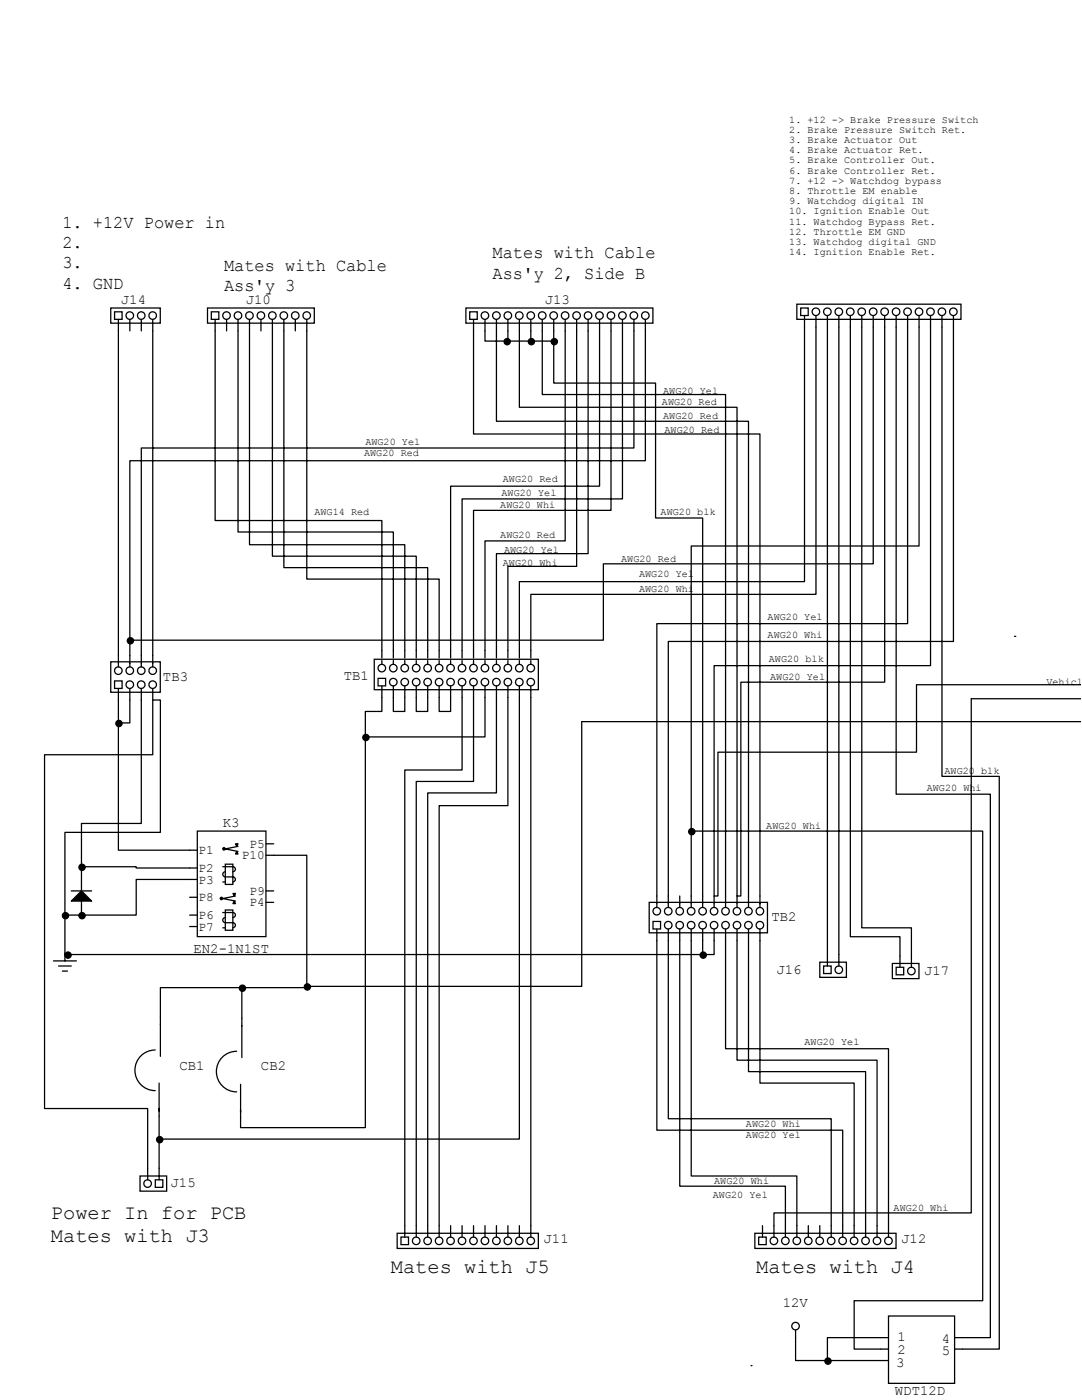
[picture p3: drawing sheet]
<svg xmlns="http://www.w3.org/2000/svg" width="216mm" height="279mm" viewBox="0 0 216 279" stroke-linecap="round" stroke-linejoin="round" font-family="sans-serif">
<path d="M158.7 265.4v1.6" fill="none" stroke="#000" stroke-width=".25"/>
<circle cx="158.7" cy="264.7" r=".76" fill="#fff" stroke="#000" stroke-width=".25"/>
<path d="M10.7 191.8h4.5M11.7 192.8h2.5M12.4 193.8h1.1M13 190.2v1.6" fill="none" stroke="#000" stroke-width=".25"/>
<g fill="#fff" stroke="#000" stroke-width=".25">
<path d="M178.1 192.3h5.3v3h-5.3z" fill-rule="evenodd"/>
<path d="M178.8 193h1.5v1.5h-1.5z" fill-rule="evenodd"/>
<circle cx="181.8" cy="193.8" r=".76"/>
</g>
<path d="M179.6 190.8v2.2M181.9 190.8v2.2" fill="none" stroke="#000" stroke-width=".25"/>
<g fill="#fff" stroke="#000" stroke-width=".25">
<path d="M163.6 192h5.3v3.1h-5.3z" fill-rule="evenodd"/>
<path d="M164.3 192.8h1.5v1.5h-1.5z" fill-rule="evenodd"/>
<circle cx="167.4" cy="193.5" r=".76"/>
</g>
<path d="M165.1 190.5v2.3M167.4 190.5v2.3" fill="none" stroke="#000" stroke-width=".25"/>
<g fill="#fff" stroke="#000" stroke-width=".25">
<path d="M129.5 180.1h23.6v6.1h-23.6z" fill-rule="evenodd"/>
<path d="M130.3 183.9h1.5v1.5h-1.5z" fill-rule="evenodd"/>
<circle cx="133.3" cy="184.6" r=".76"/>
<circle cx="135.6" cy="184.6" r=".76"/>
<circle cx="137.9" cy="184.6" r=".76"/>
<circle cx="140.2" cy="184.6" r=".76"/>
<circle cx="142.5" cy="184.6" r=".76"/>
<circle cx="144.8" cy="184.6" r=".76"/>
<circle cx="147.1" cy="184.6" r=".76"/>
<circle cx="147.1" cy="181.9" r=".76"/>
<circle cx="144.8" cy="181.9" r=".76"/>
<circle cx="142.5" cy="181.9" r=".76"/>
<circle cx="140.2" cy="181.9" r=".76"/>
<circle cx="137.9" cy="181.9" r=".76"/>
<circle cx="135.6" cy="181.9" r=".76"/>
<circle cx="133.3" cy="181.9" r=".76"/>
<circle cx="131" cy="181.9" r=".76"/>
</g>
<g fill="none" stroke="#000" stroke-width=".25">
<path d="M131.1 180.3v.8M131.1 185.4v.8M133.3 180.3v.8M133.3 185.4v.8M135.6 180.3v.8M135.6 185.4v.8M137.9 180.3v.8M137.9 185.4v.8M140.2 180.3v.8M140.2 185.4v.8M142.5 180.3v.8M142.5 185.4v.8"/>
<path d="M144.8 180.3v.8M144.8 185.4v.8M147.1 180.3v.8M147.1 185.4v.8"/>
</g>
<g fill="#fff" stroke="#000" stroke-width=".25">
<circle cx="149.3" cy="184.6" r=".76"/>
<circle cx="151.6" cy="184.6" r=".76"/>
<circle cx="151.6" cy="181.9" r=".76"/>
<circle cx="149.3" cy="181.9" r=".76"/>
</g>
<g fill="none" stroke="#000" stroke-width=".25">
<path d="M131.1 178.8v1.5M133.3 178.8v1.5M135.6 178.8v1.5M137.9 178.8v1.5M140.2 178.8v1.5M142.5 178.8v1.5M144.8 178.8v1.5M147.1 178.8v1.5M149.4 178.8v2.3M151.6 178.8v2.3M131.1 186.2v1.5M133.3 186.2v1.5"/>
<path d="M135.6 186.2v1.5M137.9 186.2v1.5M140.2 186.2v1.5M142.5 186.2v1.5M144.8 186.2v1.5M147.1 186.2v1.5M149.4 185.4v2.3M151.6 185.4v2.3"/>
</g>
<g fill="#fff" stroke="#000" stroke-width=".25">
<path d="M27.9 234.7h5.4v3h-5.4z" fill-rule="evenodd"/>
<path d="M31 235.5h1.5v1.5h-1.5z" fill-rule="evenodd"/>
<circle cx="29.4" cy="236.2" r=".76"/>
</g>
<path d="M14.2 177.8h4.1M16.3 176.3v1.5M16.3 179.8v1.6M47.2 209.8a4.1 4.1 0 0 0-4 4.1 4.1 4.1 0 0 0 4 4M48 216.4v6.6M48.3 203.2v7.9M29.5 233.2v2.3M31.7 233.2v2.3" fill="none" stroke="#000" stroke-width=".25"/>
<path d="M16.3 177.8l2 2h-4.1z" fill-rule="evenodd" fill="#000" stroke="#000" stroke-width=".25"/>
<g fill="#fff" stroke="#000" stroke-width=".25">
<path d="M22.1 132.1h9.9v6.1h-9.9z" fill-rule="evenodd"/>
<path d="M22.9 135.9h1.5v1.5h-1.5z" fill-rule="evenodd"/>
<circle cx="25.9" cy="136.6" r=".76"/>
<circle cx="28.2" cy="136.6" r=".76"/>
<circle cx="30.5" cy="136.6" r=".76"/>
</g>
<path d="M23.6 137.4v.8M25.9 137.4v.8M28.2 137.4v.8M30.5 137.4v.8" fill="none" stroke="#000" stroke-width=".25"/>
<g fill="#fff" stroke="#000" stroke-width=".25">
<circle cx="30.5" cy="133.8" r=".76"/>
<circle cx="28.2" cy="133.8" r=".76"/>
<circle cx="25.9" cy="133.8" r=".76"/>
<circle cx="23.6" cy="133.8" r=".76"/>
</g>
<path d="M23.6 130.8v2.3M23.6 138.2v1.5M25.9 130.8v2.3M25.9 138.2v1.5M28.2 130.8v2.3M28.2 138.2v1.5M30.5 130.8v2.3M30.5 138.2v1.5" fill="none" stroke="#000" stroke-width=".25"/>
<g fill="#fff" stroke="#000" stroke-width=".25">
<path d="M159 60.7h32.7v3h-32.7z" fill-rule="evenodd"/>
<path d="M159.8 61.5h1.5v1.5h-1.5z" fill-rule="evenodd"/>
<circle cx="162.8" cy="62.2" r=".76"/>
<circle cx="165.1" cy="62.2" r=".76"/>
<circle cx="167.4" cy="62.2" r=".76"/>
<circle cx="169.7" cy="62.2" r=".76"/>
<circle cx="171.9" cy="62.2" r=".76"/>
<circle cx="174.2" cy="62.2" r=".76"/>
<circle cx="176.5" cy="62.2" r=".76"/>
<circle cx="178.8" cy="62.2" r=".76"/>
<circle cx="181.1" cy="62.2" r=".76"/>
<circle cx="183.4" cy="62.2" r=".76"/>
<circle cx="185.7" cy="62.2" r=".76"/>
</g>
<path d="M160.5 63v.8M162.8 63v.8M165.1 63v.8M167.4 63v.8M169.7 63v.8M172 63v.8M174.2 63v.8M176.5 63v.8M178.8 63v.8M181.1 63v.8M183.4 63v.8M185.7 63v.8" fill="none" stroke="#000" stroke-width=".25"/>
<g fill="#fff" stroke="#000" stroke-width=".25">
<circle cx="187.9" cy="62.2" r=".76"/>
<circle cx="190.2" cy="62.2" r=".76"/>
</g>
<g fill="none" stroke="#000" stroke-width=".25">
<path d="M160.5 63.8v1.5M162.8 63.8v1.5M165.1 63.8v1.5M167.4 63.8v1.5M169.7 63.8v1.5M172 63.8v1.5M174.2 63.8v1.5M176.5 63.8v1.5M178.8 63.8v1.5M181.1 63.8v1.5M183.4 63.8v1.5M185.7 63.8v1.5"/>
<path d="M188 63v2.3M190.2 63v2.3"/>
</g>
<g fill="#fff" stroke="#000" stroke-width=".25">
<path d="M74.7 131.6h32.7v6h-32.7z" fill-rule="evenodd"/>
<path d="M75.4 135.4h1.5v1.5h-1.5z" fill-rule="evenodd"/>
<circle cx="78.5" cy="136.1" r=".76"/>
<circle cx="80.8" cy="136.1" r=".76"/>
<circle cx="83" cy="136.1" r=".76"/>
<circle cx="85.3" cy="136.1" r=".76"/>
<circle cx="87.6" cy="136.1" r=".76"/>
<circle cx="89.9" cy="136.1" r=".76"/>
<circle cx="92.2" cy="136.1" r=".76"/>
<circle cx="92.2" cy="133.3" r=".76"/>
<circle cx="89.9" cy="133.3" r=".76"/>
<circle cx="87.6" cy="133.3" r=".76"/>
<circle cx="85.3" cy="133.3" r=".76"/>
<circle cx="83" cy="133.3" r=".76"/>
<circle cx="80.8" cy="133.3" r=".76"/>
<circle cx="78.5" cy="133.3" r=".76"/>
<circle cx="76.2" cy="133.3" r=".76"/>
</g>
<g fill="none" stroke="#000" stroke-width=".25">
<path d="M76.2 131.8v.8M76.2 136.9v.8M78.5 131.8v.8M78.5 136.9v.8M80.8 131.8v.8M80.8 136.9v.8M83.1 131.8v.8M83.1 136.9v.8M85.3 131.8v.8M85.3 136.9v.8M87.6 131.8v.8M87.6 136.9v.8"/>
<path d="M89.9 131.8v.8M89.9 136.9v.8M92.2 131.8v.8M92.2 136.9v.8"/>
</g>
<g fill="#fff" stroke="#000" stroke-width=".25">
<circle cx="94.5" cy="136.1" r=".76"/>
<circle cx="96.8" cy="136.1" r=".76"/>
<circle cx="96.8" cy="133.3" r=".76"/>
<circle cx="94.5" cy="133.3" r=".76"/>
</g>
<path d="M94.5 131.8v.8M94.5 136.9v.8M96.8 131.8v.8M96.8 136.9v.8" fill="none" stroke="#000" stroke-width=".25"/>
<g fill="#fff" stroke="#000" stroke-width=".25">
<circle cx="99" cy="136.1" r=".76"/>
<circle cx="99" cy="133.3" r=".76"/>
</g>
<path d="M99.1 131.8v.8M99.1 136.9v.8" fill="none" stroke="#000" stroke-width=".25"/>
<g fill="#fff" stroke="#000" stroke-width=".25">
<circle cx="101.3" cy="136.1" r=".76"/>
<circle cx="103.6" cy="136.1" r=".76"/>
<circle cx="103.6" cy="133.3" r=".76"/>
<circle cx="101.3" cy="133.3" r=".76"/>
</g>
<path d="M101.3 131.8v.8M101.3 136.9v.8M103.6 131.8v.8M103.6 136.9v.8" fill="none" stroke="#000" stroke-width=".25"/>
<g fill="#fff" stroke="#000" stroke-width=".25">
<circle cx="105.9" cy="133.3" r=".76"/>
<circle cx="105.9" cy="136.1" r=".76"/>
</g>
<g fill="none" stroke="#000" stroke-width=".25">
<path d="M76.2 129.8v1.5M76.2 137.7v1.5M78.5 129.8v1.5M78.5 137.7v1.5M80.8 129.8v1.5M80.8 137.7v1.5M83.1 129.8v1.5M83.1 137.7v1.5M85.3 129.8v1.5M85.3 137.7v1.5M87.6 129.8v1.5M87.6 137.7v1.5"/>
<path d="M89.9 129.8v1.5M89.9 137.7v1.5M92.2 129.8v1.5M92.2 137.7v1.5M94.5 129.8v1.5M94.5 137.7v1.5M96.8 129.8v1.5M96.8 137.7v1.5M99.1 129.8v1.5M99.1 137.7v1.5M101.3 129.8v1.5M101.3 137.7v1.5"/>
<path d="M103.6 129.8v1.5M103.6 137.7v1.5M105.9 129.8v1.5M105.9 131.8v.8M105.9 136.9v2.3"/>
</g>
<g fill="#fff" stroke="#000" stroke-width=".25">
<path d="M41.4 61.5h21.3v3h-21.3z" fill-rule="evenodd"/>
<path d="M42.2 62.2h1.5v1.5h-1.5z" fill-rule="evenodd"/>
<circle cx="45.2" cy="63" r=".76"/>
<circle cx="47.5" cy="63" r=".76"/>
<circle cx="49.8" cy="63" r=".76"/>
<circle cx="52.1" cy="63" r=".76"/>
<circle cx="54.3" cy="63" r=".76"/>
<circle cx="56.6" cy="63" r=".76"/>
<circle cx="58.9" cy="63" r=".76"/>
<circle cx="61.2" cy="63" r=".76"/>
</g>
<path d="M42.9 63.8v2.2M45.2 63.8v2.2M47.5 63.8v2.2M49.8 63.8v2.2M52.1 63.8v2.2M54.4 63.8v2.2M56.6 63.8v2.2M58.9 63.8v2.2M61.2 63.8v2.2" fill="none" stroke="#000" stroke-width=".25"/>
<g fill="#fff" stroke="#000" stroke-width=".25">
<path d="M79.2 246.1h28.2v3.1h-28.2z" fill-rule="evenodd"/>
<path d="M80 246.9h1.5v1.5h-1.5z" fill-rule="evenodd"/>
<circle cx="83" cy="247.6" r=".76"/>
<circle cx="85.3" cy="247.6" r=".76"/>
<circle cx="87.6" cy="247.6" r=".76"/>
<circle cx="89.9" cy="247.6" r=".76"/>
<circle cx="92.2" cy="247.6" r=".76"/>
<circle cx="94.5" cy="247.6" r=".76"/>
<circle cx="96.8" cy="247.6" r=".76"/>
<circle cx="99" cy="247.6" r=".76"/>
<circle cx="101.3" cy="247.6" r=".76"/>
<circle cx="103.6" cy="247.6" r=".76"/>
<circle cx="105.9" cy="247.6" r=".76"/>
</g>
<path d="M80.8 244.6v2.3M83.1 244.6v2.3M85.3 244.6v2.3M87.6 244.6v2.3M89.9 244.6v2.3M92.2 244.6v2.3M94.5 244.6v2.3M96.8 244.6v2.3M99.1 244.6v2.3M101.3 244.6v2.3M103.6 244.6v2.3M105.9 244.6v2.3" fill="none" stroke="#000" stroke-width=".25"/>
<g fill="#fff" stroke="#000" stroke-width=".25">
<path d="M150.6 246.1h28.2v3.1h-28.2z" fill-rule="evenodd"/>
<path d="M151.4 246.9h1.5v1.5h-1.5z" fill-rule="evenodd"/>
<circle cx="154.4" cy="247.6" r=".76"/>
<circle cx="156.7" cy="247.6" r=".76"/>
<circle cx="159" cy="247.6" r=".76"/>
<circle cx="161.3" cy="247.6" r=".76"/>
<circle cx="163.6" cy="247.6" r=".76"/>
<circle cx="165.8" cy="247.6" r=".76"/>
<circle cx="168.1" cy="247.6" r=".76"/>
<circle cx="170.4" cy="247.6" r=".76"/>
<circle cx="172.7" cy="247.6" r=".76"/>
<circle cx="175" cy="247.6" r=".76"/>
<circle cx="177.3" cy="247.6" r=".76"/>
</g>
<path d="M152.1 244.6v2.3M154.4 244.6v2.3M156.7 244.6v2.3M159 244.6v2.3M161.3 244.6v2.3M163.6 244.6v2.3M165.9 244.6v2.3M168.1 244.6v2.3M170.4 244.6v2.3M172.7 244.6v2.3M175 244.6v2.3M177.3 244.6v2.3" fill="none" stroke="#000" stroke-width=".25"/>
<g fill="#fff" stroke="#000" stroke-width=".25">
<path d="M93 61.5h37.3v3h-37.3z" fill-rule="evenodd"/>
<path d="M93.7 62.2h1.5v1.5h-1.5z" fill-rule="evenodd"/>
<circle cx="96.8" cy="63" r=".76"/>
<circle cx="99" cy="63" r=".76"/>
<circle cx="101.3" cy="63" r=".76"/>
<circle cx="103.6" cy="63" r=".76"/>
<circle cx="105.9" cy="63" r=".76"/>
<circle cx="108.2" cy="63" r=".76"/>
<circle cx="110.5" cy="63" r=".76"/>
<circle cx="112.8" cy="63" r=".76"/>
<circle cx="115" cy="63" r=".76"/>
<circle cx="117.3" cy="63" r=".76"/>
<circle cx="119.6" cy="63" r=".76"/>
</g>
<path d="M94.5 63.8v.7M96.8 63.8v.7M99.1 63.8v.7M101.3 63.8v.7M103.6 63.8v.7M105.9 63.8v.7M108.2 63.8v.7M110.5 63.8v.7M112.8 63.8v.7M115.1 63.8v.7M117.3 63.8v.7M119.6 63.8v.7" fill="none" stroke="#000" stroke-width=".25"/>
<g fill="#fff" stroke="#000" stroke-width=".25">
<circle cx="121.9" cy="63" r=".76"/>
<circle cx="124.2" cy="63" r=".76"/>
<circle cx="126.5" cy="63" r=".76"/>
<circle cx="128.8" cy="63" r=".76"/>
</g>
<g fill="none" stroke="#000" stroke-width=".25">
<path d="M94.5 64.5v1.5M96.8 64.5v1.5M99.1 64.5v1.5M101.3 64.5v1.5M103.6 64.5v1.5M105.9 64.5v1.5M108.2 64.5v1.5M110.5 64.5v1.5M112.8 64.5v1.5M115.1 64.5v1.5M117.3 64.5v1.5M119.6 64.5v1.5"/>
<path d="M121.9 63.8v2.2M124.2 63.8v2.2M126.5 63.8v2.2M128.8 63.8v2.2"/>
</g>
<g fill="#fff" stroke="#000" stroke-width=".25">
<path d="M22.1 61.5h9.9v3h-9.9z" fill-rule="evenodd"/>
<path d="M22.9 62.2h1.5v1.5h-1.5z" fill-rule="evenodd"/>
<circle cx="25.9" cy="63" r=".76"/>
<circle cx="28.2" cy="63" r=".76"/>
<circle cx="30.5" cy="63" r=".76"/>
</g>
<path d="M23.6 63.8v2.2M25.9 63.8v2.2M28.2 63.8v2.2M30.5 63.8v2.2" fill="none" stroke="#000" stroke-width=".25"/>
<path d="M39.4 165.9h13.7v21h-13.7z" fill-rule="evenodd" fill="#fff" stroke="#000" stroke-width=".25"/>
<path d="M47.5 168.9l-2.5 .5 2.5 .5" fill="none" stroke="#fff" stroke-width=".25"/>
<g fill="#000" stroke="#000" stroke-width=".25">
<path d="M47 168.4h.5l-.3 .5z" fill-rule="evenodd"/>
<path d="M47.2 169.9l.3 .5h-.5z" fill-rule="evenodd"/>
<circle cx="44.7" cy="169.4" r=".24"/>
</g>
<path d="M47.5 168.9l-2.5 .5 2.5 .5" fill="none" stroke="#000" stroke-width=".25"/>
<path d="M45 172.5h1.5v4h-1.5z" fill-rule="evenodd" fill="#fff" stroke="#000" stroke-width=".25"/>
<path d="M44.4 173h2.1M44.4 176h.6M44.9 174a.5 .5 0 0 0-.5 .5 .5 .5 0 0 0 .5 .5h1.6M46.5 173a.5 .5 0 0 1 .5 .5 .5 .5 0 0 1-.5 .5M46.5 175a.5 .5 0 0 1 .5 .5 .5 .5 0 0 1-.5 .5" fill="none" stroke="#000" stroke-width=".25"/>
<path d="M45 181.6h1.5v4.1h-1.5z" fill-rule="evenodd" fill="#fff" stroke="#000" stroke-width=".25"/>
<g fill="none" stroke="#000" stroke-width=".25">
<path d="M37.8 169.7h1.6M37.8 175.5h1.6M37.8 179.1h1.6M37.8 173.2h1.6M47 178.8l-2.6 .5 2.6 .5M53.1 168.4h1.5M53.1 177.8h1.5M53.1 170.7h1.5M37.8 182.6h1.6M37.8 184.9h1.6M44.4 182.1h2.1M44.4 185.2h.6"/>
<path d="M44.9 183.1a.5 .5 0 0 0-.5 .5 .5 .5 0 0 0 .5 .5M45 184.1h1.5M46.5 182.1a.5 .5 0 0 1 .5 .5 .5 .5 0 0 1-.5 .5M46.5 184.1a.5 .5 0 0 1 .5 .5 .5 .5 0 0 1-.5 .5M53.1 180.1h1.5M31 209.5a4.1 4.1 0 0 0-4.1 4.1 4.1 4.1 0 0 0 4.1 4.1M31.7 216.2v6.6M32 202.9v7.9"/>
</g>
<path d="M47 178.8l-2.6 .5 2.6 .5" fill="none" stroke="#fff" stroke-width=".25"/>
<g fill="#000" stroke="#000" stroke-width=".25">
<path d="M46.5 178.3h.5l-.3 .5z" fill-rule="evenodd"/>
<path d="M46.7 179.8l.3 .5h-.5z" fill-rule="evenodd"/>
<circle cx="44.2" cy="179.3" r=".24"/>
</g>
<path d="M177.3 262.6h13.2v13.5h-13.2z" fill-rule="evenodd" fill="#fff" stroke="#000" stroke-width=".25"/>
<g fill="none" stroke="#000" stroke-width=".25">
<path d="M23.6 66v64.8M30.5 66v64.8M42.9 66v37.9h33.3v25.9M47.5 66v40.2h31v23.6M49.8 66v42.7h31v21.1M54.4 66v45h28.7v18.8M56.6 66v47.3h28.7v16.5M61.2 66v49.6h26.4v14.2M94.5 66v20.6h57.1v92.2M96.8 66v2.1h4.5v-2.1M99.1 66v18.1h50.3v94.7M105.9 66v2.1h-4.8"/>
<path d="M108.2 66v12.7h36.6v100.1M110.5 68.1v8.4h20.3v26.9h9.4v75.4M110.5 66v2.1h-4.6M112.8 66v41.9h-16v21.9M115.1 66v47h-13.8v16.8M117.3 66v44.5h-18.2v19.3M119.6 66v31h-29.7v32.8M121.9 66v35.9h-27.4v27.9M124.2 66v33.6h-32v30.2M126.5 66v23.4h-98.3v41.4M128.8 66v25.9h-102.9v38.9M160.5 65.3v50.8h-56.9v13.7"/>
<path d="M162.8 65.3v53.3h-56.9v11.2M165.1 65.3v125.2M167.4 65.3v125.2M169.7 65.3v121.6h9.9v3.9M172 65.3v119.9h9.9v5.6M174.2 65.3v47.2h-53.8v15.3h-94.5M176.5 65.3v70.8h-28.7v42.7h-.7v-97.5h-43.5v-15.3M178.8 65.3v93.2h18.8v108.5h-7.1M181.1 65.3v59.2h-50v54.3M183.4 65.3v43.7h-45.5v56.9M185.7 65.3v67.5h-43.2v46h.8v-28.7h39.6v-13.4h32.8M188 65.3v89.6h11.4v114.3h-8.9"/>
<path d="M190.2 65.3v62.7h-56.9v50.8M23.6 139.7v30h14.2M25.9 139.7v4.6h-2.3M28.2 139.7v24.6h-11.9v8.7M76.2 139.2v2.8h-3.3v83h-24.9v-2M78.5 139.2v2.8h2.3v-2.8M83.1 139.2v2.8h2.2v-2.8M87.6 139.2v2.8h2.3v-2.8M92.2 139.2v14.5h-11.4v90.9M94.5 139.2v16.8h-11.4v88.6M96.8 139.2v7.9h-23.9M99.1 139.2v19h-13.8v86.4"/>
<path d="M101.3 139.2v21.6h-13.7v83.8M103.6 139.2v88.1h-71.9M105.9 139.2v105.4M202.4 127h.3M215.7 139.4h-21.9v102.7h-39.4v2.5M215.7 144h-99.6v52.8h-54.9M37.8 175.5h-10.6v7.1h-10.9v-1.2M37.8 173.2h-10.6v-.2h-10.9v3.3M54.6 170.7h6.6v26.4h-29.2v5.8M137.9 178.8v-12.9h58.2v93.7h-25.7v9.6h6.9M13 190.2v.3h.5M13 182.6v7.9h127.2"/>
<path d="M16.3 182.6h-3.3v-16.5h19v-26.4h-1.5v10.9h-21.6v70.6h20.6v12M48.3 197.1v6.1M131.1 187.7v37.9h37v19M133.3 187.7v35.6h32.6v21.3M135.6 187.7v49h21.1v7.9M137.9 187.7v47h21.1v9.9M140.2 187.7v2.8h2.3v-2.8M144.8 187.7v21.6h32.5v35.3M147.1 187.7v23.9h27.9v33M149.4 187.7v26.2h23.3v30.7M151.6 187.7v28.5h18.8v28.4M31.7 222.8v10.4"/>
<path d="M149.9 272.5h.1M158.7 267v4.5h6.4M177.3 267h-12.2v4.5h12.2"/>
</g>
<g fill="#000" stroke="#000" stroke-width=".25">
<circle cx="101.2" cy="68.2" r=".62"/>
<circle cx="106" cy="68.2" r=".62"/>
<circle cx="110.6" cy="68.2" r=".62"/>
<circle cx="26" cy="127.9" r=".62"/>
<circle cx="23.7" cy="144.4" r=".62"/>
<circle cx="73" cy="147.2" r=".62"/>
<circle cx="16.4" cy="173.1" r=".62"/>
<circle cx="138" cy="166" r=".62"/>
<circle cx="13.1" cy="182.7" r=".62"/>
<circle cx="13.6" cy="190.6" r=".62"/>
<circle cx="16.4" cy="182.7" r=".62"/>
<circle cx="48.4" cy="197.2" r=".62"/>
<circle cx="61.3" cy="197" r=".62"/>
<circle cx="140.3" cy="190.6" r=".62"/>
<circle cx="31.9" cy="227.4" r=".62"/>
<circle cx="165.2" cy="271.6" r=".62"/>
</g>
<g font-size="4.1">
<text x="10.2" y="243.3">Power In for PCB</text>
<text x="10.2" y="247.9">Mates with J3</text>
<text x="78" y="254">Mates with J5</text>
<text x="150.9" y="254">Mates with J4</text>
</g>
<g font-size="3.6">
<text x="12.4" y="45.4">1. +12V Power in</text>
<text x="12.4" y="49.5">2.</text>
<text x="12.4" y="53.6">3.</text>
<text x="98.3" y="51.5">Mates with Cable</text>
<text x="12.4" y="57.6">4. GND</text>
<text x="44.7" y="54.1">Mates with Cable</text>
<text x="44.7" y="58.1">Ass'y 3</text>
<text x="98.3" y="55.6">Ass'y 2, Side B</text>
</g>
<g font-size="2.8">
<text x="24.1" y="60.7">J14</text>
<text x="49" y="60.7">J10</text>
<text x="108.7" y="60.7">J13</text>
<text x="32.5" y="135.9">TB3</text>
<text x="68.6" y="135.6">TB1</text>
<text x="44.4" y="165.1">K3</text>
<text x="153.9" y="183.9">TB2</text>
<text x="38.6" y="190.2">EN2-1N1ST</text>
<text x="154.9" y="194.3">J16</text>
<text x="184.4" y="194.6">J17</text>
<text x="35.8" y="213.6">CB1</text>
<text x="52.1" y="213.6">CB2</text>
<text x="34" y="237">J15</text>
<text x="108.5" y="248.2">J11</text>
<text x="179.8" y="248.2">J12</text>
<text x="156.2" y="260.9">12V</text>
<text x="179.1" y="267.7">1</text>
<text x="188" y="268">4</text>
<text x="178.8" y="272.8">3</text>
<text x="179.1" y="270.3">2</text>
<text x="188" y="270.5">5</text>
<text x="178.6" y="278.4">WDT12D</text>
</g>
<g font-size="2.5">
<text x="39.6" y="170.5">P1</text>
<text x="48.3" y="171.5">P10</text>
<text x="49.8" y="169.2">P5</text>
<text x="39.6" y="176.3">P3</text>
<text x="39.6" y="179.9">P8</text>
<text x="39.6" y="174.1">P2</text>
<text x="49.8" y="178.6">P9</text>
<text x="39.6" y="183.5">P6</text>
<text x="39.6" y="185.7">P7</text>
<text x="49.8" y="180.9">P4</text>
</g>
<g font-size="2">
<text x="157.5" y="24.5">1. +12 -&gt; Brake Pressure Switch</text>
<text x="157.5" y="26.5">2. Brake Pressure Switch Ret.</text>
<text x="157.5" y="28.6">3. Brake Actuator Out</text>
<text x="157.5" y="30.6">4. Brake Actuator Ret.</text>
<text x="157.5" y="32.6">5. Brake Controller Out.</text>
<text x="157.5" y="34.6">6. Brake Controller Ret.</text>
<text x="157.5" y="36.7">7. +12 -&gt; Watchdog bypass</text>
<text x="157.5" y="38.7">8. Throttle EM enable</text>
<text x="157.5" y="40.7">9. Watchdog digital IN</text>
<text x="157.5" y="42.8">10. Ignition Enable Out</text>
<text x="157.5" y="44.8">11. Watchdog Bypass Ret.</text>
<text x="157.5" y="46.8">12. Throttle EM GND</text>
<text x="157.5" y="48.9">13. Watchdog digital GND</text>
<text x="157.5" y="50.9">14. Ignition Enable Ret.</text>
<text x="132.1" y="80.9">AWG20 Red</text>
<text x="132.3" y="83.7">AWG20 Red</text>
<text x="132.3" y="78.6">AWG20 Yel</text>
<text x="72.9" y="88.8">AWG20 Yel</text>
<text x="132.6" y="86.5">AWG20 Red</text>
<text x="72.6" y="91">AWG20 Red</text>
<text x="99.8" y="101.5">AWG20 Whi</text>
<text x="100.1" y="98.9">AWG20 Yel</text>
<text x="100.3" y="96.1">AWG20 Red</text>
<text x="62.7" y="102.7">AWG14 Red</text>
<text x="99.8" y="107.3">AWG20 Red</text>
<text x="131.8" y="102.7">AWG20 blk</text>
<text x="100.3" y="112.9">AWG20 Whi</text>
<text x="100.6" y="110.3">AWG20 Yel</text>
<text x="124" y="112.1">AWG20 Red</text>
<text x="127.5" y="115.2">AWG20 Yel</text>
<text x="127.5" y="118.2">AWG20 Whi</text>
<text x="153.2" y="123.8">AWG20 Yel</text>
<text x="153.2" y="127.4">AWG20 Whi</text>
<text x="153.4" y="132.2">AWG20 blk</text>
<text x="153.7" y="135.7">AWG20 Yel</text>
<text x="208.8" y="136.8">Vehicl</text>
<text x="188.5" y="154.5">AWG20 blk</text>
<text x="184.9" y="157.8">AWG20 Whi</text>
<text x="152.9" y="165.5">AWG20 Whi</text>
<text x="160.5" y="208.6">AWG20 Yel</text>
<text x="148.8" y="227.2">AWG20 Yel</text>
<text x="148.8" y="224.9">AWG20 Whi</text>
<text x="142.2" y="239.1">AWG20 Yel</text>
<text x="142.5" y="236.3">AWG20 Whi</text>
<text x="178.3" y="241.7">AWG20 Whi</text>
</g>
</svg>
